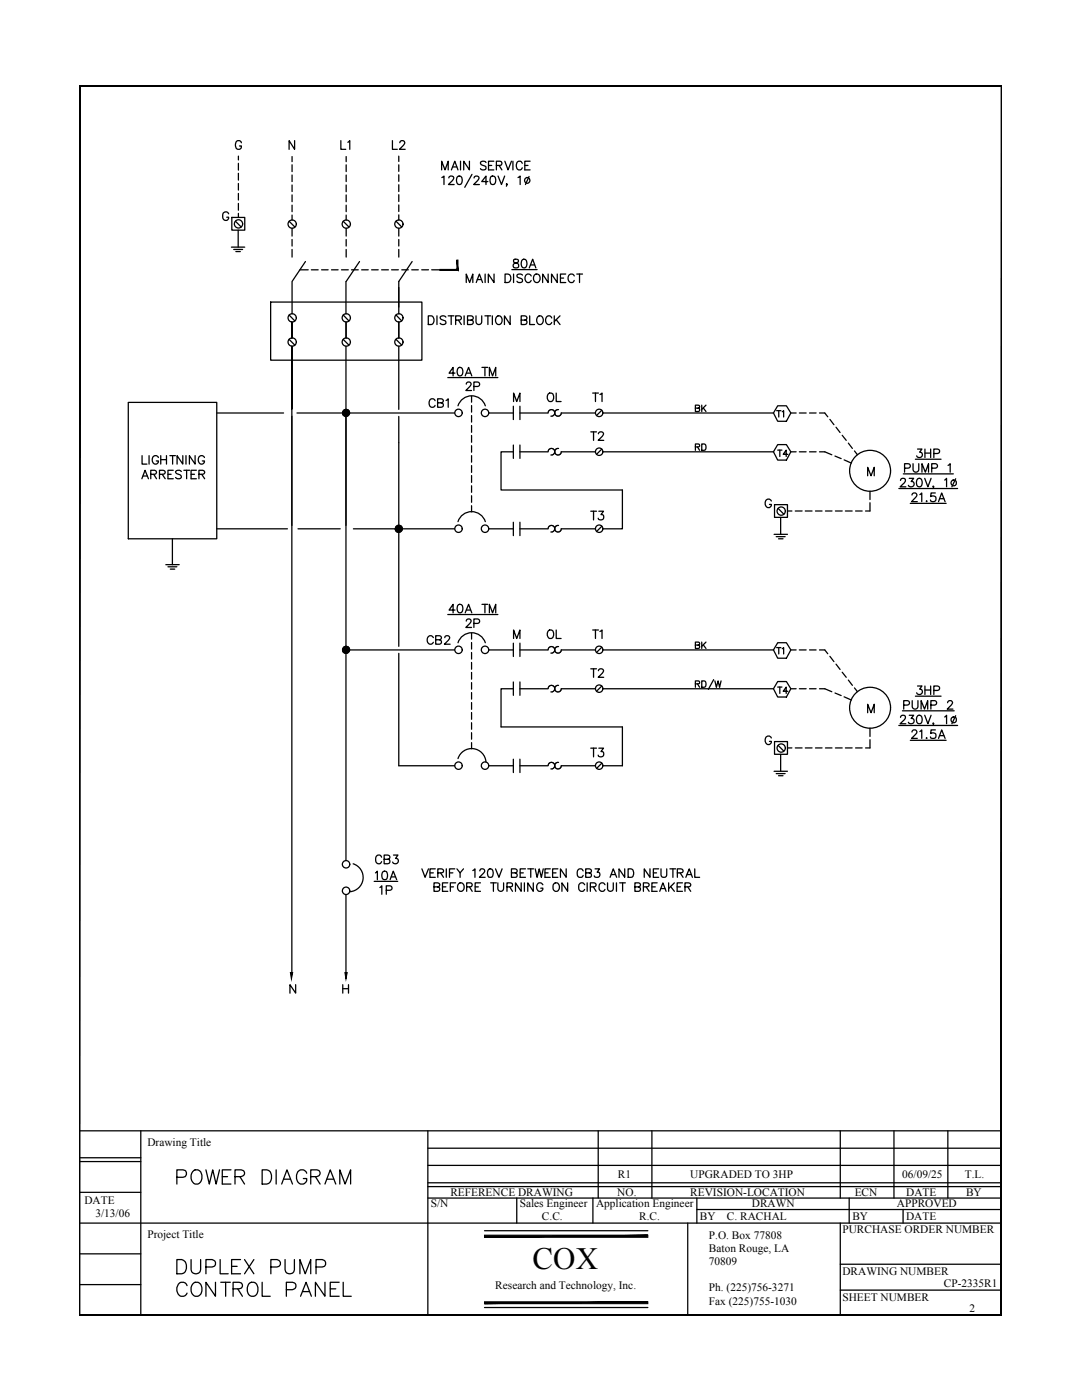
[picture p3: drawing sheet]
<svg xmlns="http://www.w3.org/2000/svg" width="216mm" height="279mm" viewBox="0 0 216 279" stroke-linecap="round" stroke-linejoin="round" font-family="sans-serif">
<g fill="#000" stroke="#000" stroke-width=".2">
<path d="M57.9 194.1h.5l-.2 1.3zM68.8 194.1h.5l-.3 1.3z"/>
<path d="M15.9 17.1l183.9 .1zM15.9 17.1h183.9z"/>
<path d="M199.8 17.1v245.3zM199.8 17.1v245.4z"/>
<path d="M87.8 53.8v.2l3.4-.2zM87.8 54l3.4-.2 .2 .2zM91.2 51.9v1.9l.2 .2zM91.2 51.9h.2v2.1z"/>
<path d="M96.7 246.9h32.6v-.4zM96.7 246.5h32.6l-32.6 .4z"/>
<path d="M15.9 17.2v245.3zM15.9 17.1v245.4z"/>
<path d="M96.7 260.2h32.6v-.4zM96.7 259.8h32.6l-32.6 .4z"/>
<path d="M15.9 262.4l183.9 .1zM15.9 262.4l183.9 .1h-183.9z"/>
</g>
<g fill="none" stroke="#000" stroke-width=".25">
<path d="M47.6 31.2v.7M47.6 32.6v1.4M47.6 34.6v1.3M47.6 36.6v1.3M47.6 38.6v1.3M48.2 28.5a.61 .61 0 0 0-.7-.4 .61 .61 0 0 0-.5 .6v.4a.6 .6 0 0 0 .6 .7 .6 .6 0 0 0 .6-.7h-.4M58.3 31.2v1.1M58.3 32.9v1.3M58.3 34.9v1.3M58.3 36.9v1.3M58.3 38.9v1.4M58.8 28.1v1.7l-1.1-1.7v1.7"/>
<path d="M68 28.1v1.7h1M69.1 31.2v1.1M69.1 32.9v1.3M69.1 34.9v1.3M69.1 36.9v1.4M69.1 38.9v1.4M69.4 28.4l.4-.3v1.7M78.3 28.1v1.7h1M79.6 31.2v1M79.6 32.9v1.3M79.6 34.9v1.3M79.6 36.9v1.3"/>
<path d="M79.6 38.9v1.3M79.8 28.5l.3-.4 .6 .1a.55 .55 0 0 1-.2 .8l-.8 .8h1.1M88.1 33.9v-1.7l.7 1.7 .6-1.7v1.7M88.2 35.4l.4-.3v1.7M89.6 35.5l.3-.4 .6 .2a.55 .55 0 0 1-.2 .7l-.8 .8h1.1M90.1 33.9l.6-1.7 .7 1.7M90.3 33.3h.8M91.3 35.2a.55 .55 0 0 1 .8 .2 .88 .88 0 0 1-.5 1.4 1.05 1.05 0 0 1-.3-1.6zM91.9 32.2v1.7M93.7 32.2v1.7l-1.2-1.7v1.7M94.2 34.8l-1.5 2.6M94.6 35.5a.51 .51 0 0 1 .5-.4 .51 .51 0 0 1 .5 .3l-.3 .6-.8 .8h1.2"/>
<path d="M97 32.4a.6 .6 0 0 0-.6-.3 .6 .6 0 0 0-.5 .5l.1 .3 .9 .3 .1 .5a.69 .69 0 0 1-1.1 0M97.4 36.2h-1.3l.9-1.1v1.7M97.5 33h.6M98 35.2a.6 .6 0 0 1 .8 .2 .87 .87 0 0 1-.6 1.4 .97 .97 0 0 1-.3-1.4zM98.5 32.2h-1v1.7h1M99 33l1-.1 .1-.2-.1-.4-1-.1v1.7M99.4 35.1l.7 1.7 .6-1.7M99.6 33l.5 .9M100.7 32.2l.7 1.7 .7-1.7M101.2 36.7h-.2h.2l-.2 .5M102.3 32.2v1.7M103.4 35.4l.4-.3v1.7"/>
<path d="M104.2 32.6a.61 .61 0 0 0-.7-.4 .61 .61 0 0 0-.5 .7v.3a.61 .61 0 0 0 .5 .7 .61 .61 0 0 0 .7-.4M104.7 33h.7M105.6 35.2l-.8 1.6M105.8 32.2h-1.1v1.7h1.1M45.6 42.7a.61 .61 0 0 0-.7-.4 .61 .61 0 0 0-.5 .6 .76 .76 0 0 0 .8 1.1l.4-.4v-.3h-.4M46.2 49.3h2.6M46.3 43.4h2.5v2.5h-2.5zM46.6 49.8h1.8M47 44.2l1.1 1.1M47.1 50.2h.8M47.5 45.9v3.4M47.6 40.6v1.4"/>
<path d="M47.6 42.6v.8M57.7 44.2l1.1 1.1M58.3 40.9v1.3M58.3 42.9v1M58.3 45.6v1.5M58.3 47.8v1.3M58.3 49.8v1.5M59.8 53.8h1.7M60.9 52.2l-2.6 4v6.5M62.1 53.8h1.4M64.2 53.8h1.3M66.2 53.8h1.3"/>
<path d="M68.1 53.8h1.4M68.5 44.2l1.1 1.1M69 56.2v6.5M69.1 40.9v1.3M69.1 42.9v1M69.1 45.6v1.5M69.1 47.8v1.3M69.1 49.8v1.5M70.1 53.8h1.4M71.7 52.2l-2.6 4M72.2 53.8h1.3M74.2 53.8h1.3"/>
<path d="M76.1 53.8h1.4M78.1 53.8h1.4M79 44.2l1.2 1.1M79.6 40.9v1.3M79.6 42.9v1M79.6 45.6v1.5M79.6 47.8v1.3M79.6 49.8v1.5M80.2 53.8h1.3M82.2 53.8h1.3M82.2 52.2l-2.6 4v6.5M84.1 53.8h1.4"/>
<path d="M86.1 53.8h1.7M93 56.4v-1.7l.7 1.7 .6-1.7v1.7M95 56.4l.7-1.7 .6 1.7M95.2 55.8h.8M96.8 54.7v1.7M98.6 54.7v1.7l-1.2-1.7v1.7M100.8 54.7h.5a.89 .89 0 0 1 .7 .8 .89 .89 0 0 1-.7 .9h-.5zM102.1 53.8h5.1M102.5 54.7v1.7M102.5 51.8v.5l.2 .1a.62 .62 0 0 1 .7 .2 .62 .62 0 0 1 0 .8 .66 .66 0 0 1-1-.3 .82 .82 0 0 1 1-.8v-.3a.67 .67 0 0 0-.9-.2zM104.3 51.8a.54 .54 0 0 1 .8 .3 .88 .88 0 0 1-.6 1.4 1.08 1.08 0 0 1-.2-1.7zM104.3 54.9a.63 .63 0 0 0-1.1 .2l.1 .2 .8 .4 .2 .4a.69 .69 0 0 1-1.1 0"/>
<path d="M105.6 53.5l.7-1.8 .6 1.8M105.9 52.9h.8M106 55.1a.64 .64 0 0 0-.7-.4 .64 .64 0 0 0-.5 .6v.5a.63 .63 0 0 0 .5 .6 .63 .63 0 0 0 .7-.4M106.6 54.9a.65 .65 0 0 1 .7-.2 .65 .65 0 0 1 .5 .6v.5a.66 .66 0 0 1-.7 .6 .66 .66 0 0 1-.6-.6zM109.4 54.7v1.7l-1.1-1.7v1.7M111.2 54.7v1.7l-1.1-1.7v1.7M111.8 55.5h.7M112.9 54.7h-1.1v1.7h1.1M114.6 55.1a.64 .64 0 0 0-.7-.4 .64 .64 0 0 0-.5 .6v.5a.63 .63 0 0 0 .5 .6 .63 .63 0 0 0 .7-.4M115.1 54.7h1.1M115.6 54.7v1.7M54 60.3h30.2v11.6h-30.2z"/>
<path d="M57.7 67.7l1.1 1.2M57.7 62.9l1.1 1.2M58.2 64.3v3.2v-3.2M58.2 64.3v3.2M68.5 67.7l1.1 1.2M68.5 62.9l1.1 1.2M69 64.3v3.2M69 69.1v102.6M69.1 64.3v3.2M79 67.7l1.2 1.2M79 62.9l1.2 1.2M79.6 64.3v3.2"/>
<path d="M79.6 69.1v12.6M85.5 63h.5a.95 .95 0 0 1 .6 .9 .95 .95 0 0 1-.6 .9h-.5zM86.8 80a.61 .61 0 0 0-.7-.4 .61 .61 0 0 0-.5 .6v.4a.61 .61 0 0 0 .5 .7 .61 .61 0 0 0 .7-.4M87.2 63v1.8M89 63.3a.64 .64 0 0 0-.7-.3 .64 .64 0 0 0-.5 .5l.2 .2 .8 .3 .2 .5a.74 .74 0 0 1-1.2 0M89 79.9l.4-.3v1.7M89.4 75.4h9.9M89.4 63h1.2M90 63v1.8M90.8 74.5h-1.2l.8-1.2v1.7M90.9 63.9l1-.1 .2-.3-.1-.3-.4-.2h-.7v1.8M91.5 73.4a.54 .54 0 0 1 .8 .3 .79 .79 0 0 1 0 .9 .79 .79 0 0 1-.8 .3 1.24 1.24 0 0 1 0-1.5z"/>
<path d="M91.5 63.9l.6 .9M92.6 63v1.8M92.8 75l.7-1.7 .6 1.7M93 76.7l.4-.5 .4 .1 .2 .3-.2 .5-.9 .8h1.2M93.1 74.5h.8M93.3 63.9l1-.1 .1-.3-.1-.3-.3-.2h-.7v1.8h.7a.47 .47 0 0 0 .4-.3 .47 .47 0 0 0-.1-.5l-.3-.1M94.1 79v1.3M94.6 77.1l.9-.1 .2-.2-.1-.4-.3-.2h-.7v1.7M95 63v1.3a.57 .57 0 0 0 .6 .5 .57 .57 0 0 0 .5-.5v-1.3M96.2 73.3h1.1M96.8 63h1.1M96.8 73.3v1.7"/>
<path d="M97.4 63v1.8M97.6 75v-1.7l.7 1.7 .6-1.7v1.7M98.2 63v1.8M99 63.3a.7 .7 0 0 1 1-.1 .7 .7 0 0 1 .2 .9 .66 .66 0 0 1-.7 .7 .66 .66 0 0 1-.6-.7zM101.8 63v1.8l-1.1-1.8v1.8M104 63.9l1-.1 .1-.3v-.3l-.4-.2h-.7v1.8h.7a.47 .47 0 0 0 .4-.3 .47 .47 0 0 0 0-.5l-.4-.1M105.7 63v1.8h1M107.3 63.3a.7 .7 0 0 1 .9-.1 .7 .7 0 0 1 .2 .9 .66 .66 0 0 1-.7 .7 .66 .66 0 0 1-.6-.7zM109.4 78.7a.62 .62 0 0 1 .7-.2 .62 .62 0 0 1 .4 .6v.4a.64 .64 0 0 1-.7 .7 .64 .64 0 0 1-.6-.7zM110.1 63.5a.59 .59 0 0 0-.9-.4 .92 .92 0 0 0-.3 1 .92 .92 0 0 0 .8 .7l.4-.5M110.6 63v1.8M111 78.4v1.7h1"/>
<path d="M111 63.8l.7 1M111.7 63l-1.1 1.2M118.3 78.4h1.1M118.8 78.4v1.7M119.7 78.7l.4-.3v1.7M25.6 80.3h17.7v27.2h-17.7zM28.3 95.5l.6-1.6 .7 1.6M28.3 90.9v1.7h1M28.6 95h.8M29.7 90.9v1.7M30.1 94.7l1-.1 .1-.4-.4-.3h-.7v1.6M30.7 94.7l.5 .8"/>
<path d="M31.6 91.3a.64 .64 0 0 0-.7-.4 .64 .64 0 0 0-.5 .7v.4a.61 .61 0 0 0 .6 .6 .61 .61 0 0 0 .6-.6h-.4M31.8 94.7l1-.1 .2-.4-.5-.3h-.7v1.6M32.1 90.9v1.7M32.1 91.7h1.1M32.4 94.7l.6 .8M33.2 90.9v1.7M33.5 94.7h.6M33.9 90.9h1.1M34.4 90.9v1.7M34.6 93.9h-1.1v1.6h1.1M36.2 94.1a.65 .65 0 0 0-1.2 .1l.2 .3 .8 .3 .2 .5a.72 .72 0 0 1-1.2 0M36.5 90.9v1.7l-1.2-1.7v1.7"/>
<path d="M36.7 93.9h1.1M37.1 90.9v1.7M37.2 93.9v1.6M38.1 94.7h.7M38.9 90.9v1.7l-1.1-1.7v1.7M39.2 93.9h-1.1v1.6h1.1M39.7 94.7l1-.1 .1-.3v-.3l-.4-.1h-.7v1.6M40.2 94.7l.6 .8M40.8 91.3a.64 .64 0 0 0-.7-.4 .64 .64 0 0 0-.5 .7v.4a.61 .61 0 0 0 .6 .6 .61 .61 0 0 0 .6-.6h-.4M43.3 82.4h13.3M58.2 81.6v-12.5v125.4M58.2 83.1v21.8"/>
<path d="M59.3 82.4h31.4M68.6 81.9l-.1 .1M68.9 81.7l-.5 .5M69 81.7l-.6 .6M69.1 81.7l-.7 .8M69.2 81.7l-.8 .9M69.3 81.7l-.9 1M69.4 81.8l-1 1M69.5 81.8l-1 1M69.5 81.9l-1 1M69.6 82l-1 .9M69.6 82l-.9 1"/>
<path d="M69.7 82.1l-1 .9M69.7 82.2l-.9 .9M69.7 82.6l-.4 .5M69.8 82.3l-.9 .8M69.8 82.4l-.8 .7M69.8 82.5l-.7 .6M79.6 83.1v45.9M87.3 80.4l1-.1 .2-.2-.2-.4-1-.1v1.7h.7l.5-.3a.46 .46 0 0 0-.5-.6M91.4 81a2.86 2.86 0 0 1 2.7-2 2.86 2.86 0 0 1 2.7 2M94.1 80.9v1.4M94.1 82.9v1.3M94.1 84.9v1.4"/>
<path d="M94.1 86.9v1.4M94.1 88.9v1.4M94.1 90.9v1.3M94.1 92.9v1.4M94.1 94.9v1.4M94.1 96.9v1.4M94.1 98.9v1.3M97.5 82.4h4.9M102.4 90.2h-2.4v7.6h24.2v7.7h-3.9M102.4 81.1v2.6M102.4 88.8v2.7M102.5 80.1v-1.7l.6 1.7 .6-1.7v1.7"/>
<path d="M103.7 82.4h5.6M103.7 81.1v2.6M103.7 88.8v2.7M103.7 90.2h5.6M109.4 90.1a.66 .66 0 0 1 .7-.6 .66 .66 0 0 1 .6 .7 .66 .66 0 0 1-.8 .6M109.4 82.4a.66 .66 0 0 1 .7-.7 .66 .66 0 0 1 .6 .8 .66 .66 0 0 1-.8 .5M111.5 89.5a.66 .66 0 0 0-.8 .6 .66 .66 0 0 0 .6 .7 .66 .66 0 0 0 .7-.7M111.5 81.8a.66 .66 0 0 0-.8 .5 .66 .66 0 0 0 .6 .8 .66 .66 0 0 0 .7-.7h6.8M112 90.2h6.8M117.9 86.2h1.1M118.4 86.2v1.7M119.4 86.6l.3-.4 .6 .2v.4l-.9 1.1h1.1"/>
<path d="M120.1 89.6l-1.1 1.1M120.1 81.9l-1.1 1M120.3 82.4h34M120.3 90.2h34M138.8 81.4h.7l.1-.4-.8-.1v1.2l.8-.1v-.4l-.3-.2M138.8 89.2l.8-.1v-.4l-.8-.1v1.3M139.2 89.2l.4 .7M140 88.6h.4a.68 .68 0 0 1 .5 .6 .68 .68 0 0 1-.5 .7h-.4zM140 80.9v1.2M140.3 81.4l.6 .7M140.9 80.9l-.9 .8M153.9 100a.64 .64 0 0 0-.7-.4 .64 .64 0 0 0-.5 .6v.5a.61 .61 0 0 0 .6 .6 .61 .61 0 0 0 .6-.6h-.4"/>
<path d="M155 82h.8M155.2 88.7h1.7l.9 1.5-.9 1.6h-1.7l-.9-1.6zM155.2 81h1.7l.9 1.4-.9 1.7h-1.7l-.9-1.7zM155.2 89.8h.8M155.4 82v1.2M155.6 89.8v1.3M156.1 82.2l.3-.2v1.2M157.2 90.7h-.9l.6-.9v1.3M157.8 82.4h1.1M157.8 90.2h1.1M159.5 82.4h1.4M159.5 90.2h1.4"/>
<path d="M161.5 82.4h1.3M161.5 90.2h1.3M163.5 82.4h1.1l.6 .8M163.5 90.2h1.1l1.4 .6M165.6 83.7l.8 1.1M166.6 91l1.2 .5M166.8 85.3l.8 1M168 86.9l.9 1M168.4 91.8l1.5 .6M169.3 88.4l.8 1.1M170.5 90l.6 .8M173.1 95v-1.7l.7 1.7 .6-1.7v1.7"/>
<path d="M173.6 98v1.7M179.4 97.5h11.7M179.7 95.9l.3-.4h.5l.2 .3-.2 .6-.9 .8h1.1M180.2 94.6h10M180.5 93.4l1-.1 .1-.2v-.4l-.4-.2h-.7v1.7M181.4 95.5h.9l-.5 .6a.57 .57 0 0 1 .6 .8 .57 .57 0 0 1-1 .2l-.1-.2M182 98.8l.3-.4 .6 .2a.5 .5 0 0 1-.2 .7l-.8 .8h1.1M182.2 92.5v1.3a.58 .58 0 0 0 .6 .4 .58 .58 0 0 0 .5-.4v-1.3M182.7 91.7h5.1M183.1 89.6h.9l-.5 .7a.57 .57 0 0 1 .4 .9 .57 .57 0 0 1-1-.2M183.1 95.5a.53 .53 0 0 1 .8 .3 .83 .83 0 0 1-.5 1.4l-.3-.1a1.24 1.24 0 0 1 0-1.6zM183.5 98.7l.4-.3v1.7"/>
<path d="M184 94.2v-1.7l.6 1.7 .7-1.7v1.7M184.5 95.5l.7 1.7 .6-1.7M184.6 89.6v1.7M184.6 90.4h1.1M184.9 99.9v.2l.1-.1M185.7 89.6v1.7M185.9 93.4l1-.1 .2-.2-.1-.4-.3-.2h-.8v1.7M186.3 97.1h-.2h.2l-.2 .4M186.3 90.5h.8a.46 .46 0 0 0 .4-.6l-.4-.3h-.8v1.7M186.6 98.4h-.8l-.1 .7a.6 .6 0 0 1 .9-.1 .6 .6 0 0 1-.1 .9 .6 .6 0 0 1-.8-.1M187.5 99.5h.8M188.5 95.8l.4-.3v1.7"/>
<path d="M189.2 92.9l.4-.4v1.7M190.7 95.5l-.8 1.7M33.1 112.7h2.7M33.5 113.1h1.8M34 113.6h.9M34.4 107.5v5.2M43.3 105.5h14M59.5 105.5h8.4M70.5 105.5h20.2M79.1 105l-.1 .1M79.4 104.9l-.5 .5M79.5 104.9l-.6 .6"/>
<path d="M79.6 104.9l-.7 .7M79.7 104.9l-.8 .8M79.8 104.9l-.9 .9M79.9 104.9l-1 1M80 105l-1 1M80.1 105.1l-1 1M80.1 105.2l-1 .9M80.2 105.2l-1 1M80.2 105.3l-.9 .9M80.2 105.8l-.4 .4M80.2 105.4l-.8 .9M80.2 105.5l-.7 .8"/>
<path d="M80.2 105.6l-.6 .7M91.4 104.1a2.86 2.86 0 0 1 2.7-2 2.86 2.86 0 0 1 2.7 2M94.1 100.9v1.3M97.5 105.5h4.9M102.4 104.2v2.7M103.7 105.5h5.6M103.7 104.2v2.7M109.4 105.5a.66 .66 0 0 1 .7-.6 .66 .66 0 0 1 .6 .7 .66 .66 0 0 1-.8 .6M111.5 104.9a.66 .66 0 0 0-.8 .5 .66 .66 0 0 0 .6 .8 .66 .66 0 0 0 .7-.7M112 105.5h6.8M117.9 102h1.1M118.4 102v1.8"/>
<path d="M119.5 102h.9l-.5 .7a.57 .57 0 0 1 .6 .5 .57 .57 0 0 1-.5 .6 .57 .57 0 0 1-.6-.4M120.1 105l-1.1 1.1M154.5 106.6h2.6M154.5 100.7h2.6v2.6h-2.6zM154.9 107.1h1.8M155.3 101.5l1.1 1.1M155.3 107.5h.9M155.8 103.3v3.3M157.1 102h.9M158.7 102h1.3M160.7 102h1.3M162.7 102h1.3"/>
<path d="M164.7 102h1.3M166.7 102h1.3M168.7 102h1.3M170.7 102h1.3M173.6 100.3v1.7h-.9M181.6 100.5h7.2M187.3 100.1l.6-1.7 .7 1.7M68.6 129.2h-.1M68.9 129l-.5 .5M69 129l-.6 .6M69 129.7h21.7M69.1 129l-.7 .8"/>
<path d="M69.2 129l-.8 .9M69.3 129l-.9 1M69.4 129.1l-1 .9M69.5 129.1l-1 1M69.5 129.2l-1 1M69.6 129.2l-1 1M69.6 129.3l-.9 1M69.7 129.4l-1 .9M69.7 129.5l-.9 .8M69.7 129.9l-.4 .4M69.8 129.5l-.9 .9M69.8 129.7l-.8 .7"/>
<path d="M69.8 129.8l-.7 .6M79.6 130.4v22.4h11.1M86.5 127.3a.64 .64 0 0 0-.7-.4 .64 .64 0 0 0-.6 .6 .75 .75 0 0 0 .2 .8 .75 .75 0 0 0 .8 .2l.3-.3M86.9 127.7l1-.1 .2-.3-.2-.3-1-.1v1.7h.8l.4-.3a.47 .47 0 0 0-.4-.6M88.8 127.3l.1-.3 .5-.1 .2 .1 .1 .3-1 1.3h1.1M89.4 122.6h9.9M90.8 121.8h-1.2l.8-1.2v1.7M91.4 128.3a2.86 2.86 0 0 1 2.7-2 2.86 2.86 0 0 1 2.7 2M91.5 120.7a.56 .56 0 0 1 .8 .2 .87 .87 0 0 1-.6 1.4 1.08 1.08 0 0 1-.2-1.6zM92.8 122.3l.7-1.7 .6 1.7M93 124l.4-.5 .4 .1 .2 .3-.2 .5-.9 .8h1.2M93.1 121.8h.8"/>
<path d="M94.1 126.3v1.3M94.1 128.2v1.3M94.1 130.2v1.3M94.1 132.2v1.4M94.1 134.2v1.4M94.1 136.2v1.3M94.1 138.2v1.3M94.6 124.4l.9-.1 .2-.2-.1-.4-.3-.2h-.7v1.7M96.2 120.6h1.1M96.8 120.6v1.7M97.5 129.7h4.9M97.6 122.3v-1.7l.7 1.7 .6-1.7v1.7"/>
<path d="M102.4 137.5h-2.4v7.6h24.2v7.7h-3.9M102.4 128.4v2.6M102.4 136.1v2.7M102.5 127.4v-1.7l.6 1.7 .6-1.7v1.7M103.7 137.5h5.6M103.7 129.7h5.6M103.7 128.4v2.6M103.7 136.1v2.7M109.4 137.4a.66 .66 0 0 1 .7-.6 .66 .66 0 0 1 .6 .7 .66 .66 0 0 1-.8 .6M109.4 129.7a.66 .66 0 0 1 .7-.7 .66 .66 0 0 1 .6 .8 .66 .66 0 0 1-.8 .5M109.4 125.9a.62 .62 0 0 1 .7-.1 .62 .62 0 0 1 .4 .6v.4a.64 .64 0 0 1-.7 .6 .64 .64 0 0 1-.6-.6zM111 125.7v1.7h1"/>
<path d="M111.5 129a.66 .66 0 0 0-.8 .6 .66 .66 0 0 0 .6 .7 .66 .66 0 0 0 .7-.6h6.8M111.5 136.8a.66 .66 0 0 0-.8 .6 .66 .66 0 0 0 .6 .7 .66 .66 0 0 0 .7-.7l6.8 .1M117.9 133.5h1.1M118.3 125.7h1.1M118.4 133.5v1.7M118.8 125.7v1.7M119.4 133.9l.3-.4 .6 .1v.5l-.9 1.1h1.1M119.7 126l.4-.3v1.7M120.1 136.9l-1.1 1.1M120.1 129.2l-1.1 1M120.3 137.5h34M120.3 129.7h34"/>
<path d="M138.8 136.5l.8-.1v-.4l-.8-.1v1.3M138.8 128.7h.7l.1-.4-.8-.2v1.3l.8-.1v-.4l-.3-.2M139.2 136.5l.4 .7M140 135.9h.4a.68 .68 0 0 1 .5 .6 .68 .68 0 0 1-.5 .7h-.4zM140 128.1v1.3M140.3 128.7l.6 .7M140.9 128.1l-.9 .9M142.4 135.6l-1.1 2M142.6 135.9l.3 1.3 .4-1.3 .3 1.3 .3-1.3M155 129.2h.8M155.2 136h1.7l.9 1.5-.9 1.6h-1.7l-.9-1.6zM155.2 128.3h1.7l.9 1.4-.9 1.7h-1.7l-.9-1.7z"/>
<path d="M155.2 137.1h.8M155.4 129.2v1.3M155.6 137.1v1.3M156.1 129.5l.3-.3v1.3M157.2 138h-.9l.6-.9v1.3M157.8 137.5h1.1M157.8 129.7h1.1M159.5 137.5h1.4M159.5 129.7h1.4M161.5 137.5h1.3M161.5 129.7h1.3M163.5 137.5h1.1l1.4 .5"/>
<path d="M163.5 129.7h1.1l.6 .8M165.6 131l.8 1M166.6 138.3l1.2 .5M166.8 132.5l.8 1.1M168 134.2l.9 1M168.4 139.1l1.5 .6M169.3 135.7l.8 1.1M170.5 137.3l.6 .7M182 139.8v1.3a.58 .58 0 0 0 .6 .4 .58 .58 0 0 0 .6-.4v-1.3M182.7 138.9h5.1M183.1 136.9h.9l-.5 .6a.57 .57 0 0 1 .4 1 .57 .57 0 0 1-1-.2M184.6 136.9v1.7"/>
<path d="M184.6 137.7h1.1M185.7 136.9v1.7M186.3 137.8h.8a.46 .46 0 0 0 .4-.6l-.4-.3h-.8v1.7M91.4 151.4a2.86 2.86 0 0 1 3.1-2 2.86 2.86 0 0 1 2.5 2.7M94.1 140.2v1.4M94.1 142.2v1.4M94.1 144.2v1.3M94.1 146.2v1.3M94.1 148.2v1.2M97.5 152.8h4.9M102.4 151.5v2.7M103.7 151.5v2.7"/>
<path d="M103.7 152.8h5.6M109.4 152.8a.66 .66 0 0 1 .7-.7 .66 .66 0 0 1 .6 .8 .66 .66 0 0 1-.8 .5M111.5 152.2a.66 .66 0 0 0-.8 .5 .66 .66 0 0 0 .6 .8 .66 .66 0 0 0 .7-.7M112 152.8h6.8M117.9 149.3h1.1M118.4 149.3v1.7M119.5 149.3h.9l-.5 .7a.57 .57 0 0 1 .6 .5 .57 .57 0 0 1-.5 .6 .57 .57 0 0 1-.6-.4M120.1 152.3l-1.1 1.1M153.9 147.3a.64 .64 0 0 0-.7-.4 .64 .64 0 0 0-.5 .6v.5a.61 .61 0 0 0 .6 .6 .61 .61 0 0 0 .6-.6h-.4M154.5 153.9h2.6M154.5 148h2.6v2.5h-2.6zM154.9 154.4h1.8"/>
<path d="M155.3 148.8l1.1 1.1M155.3 154.8h.9M155.8 150.5v3.4M157.1 149.3h.9M158.7 149.3h1.3M160.7 149.3h1.3M162.7 149.3h1.3M164.7 149.3h1.3M166.7 149.3h1.3M168.7 149.3h1.3M170.7 149.3h1.3M173.1 142.2v-1.7l.7 1.7 .6-1.7v1.7"/>
<path d="M173.6 147.6v1.7h-.9M173.6 145.3v1.7M179.4 144.8h11.7M179.7 143.2l.3-.5 .5 .1 .2 .3-.2 .5-.9 .8h1.1M180.1 141.9h10.3M180.3 140.7l1-.1 .2-.2-.1-.4-.4-.2h-.7v1.7M181.4 142.7h.9l-.5 .7a.57 .57 0 0 1 .6 .8 .57 .57 0 0 1-1 .2l-.1-.3M181.6 147.7h7.2M182 146.1l.3-.4 .6 .1a.5 .5 0 0 1-.2 .8l-.8 .8h1.1M183.1 142.8a.53 .53 0 0 1 .8 .3 .83 .83 0 0 1-.5 1.3h-.3a1.24 1.24 0 0 1 0-1.6zM183.5 146l.4-.3v1.7M183.8 141.5v-1.7l.7 1.7 .6-1.7v1.7"/>
<path d="M184.5 142.7l.7 1.7 .6-1.7M184.9 147.2l-.1 .1h.2M185.7 140.7l1-.1 .2-.2-.1-.4-.3-.2h-.8v1.7M186.3 144.4h-.2h.2l-.2 .4M186.6 145.7h-.8l-.1 .7a.6 .6 0 0 1 .9-.1 .6 .6 0 0 1-.1 .9 .6 .6 0 0 1-.8-.1M187.3 147.4l.6-1.7 .7 1.7M187.5 146.8h.8M188.5 143.1l.4-.4v1.7M189.1 140.3l.3-.5h.4l.3 .4-.3 .5-.8 .8h1.1M190.7 142.8l-.8 1.6M69 178.6v16M70.5 172.4a2.86 2.86 0 0 1 1.9 3.1 2.86 2.86 0 0 1-2.6 2.5"/>
<path d="M74.7 175.9h4.7M74.9 174.2l.4-.3v1.7M75.8 177.1l.4-.3v1.7M76.1 171.1a.61 .61 0 0 0-.7-.5 .61 .61 0 0 0-.4 .7 .68 .68 0 0 0 .1 .9 .68 .68 0 0 0 1-.1v-.1M76.4 173.9a.53 .53 0 0 1 .8 .3l.1 .4a.76 .76 0 0 1-.4 1l-.5-.1a1.24 1.24 0 0 1 0-1.6zM76.7 171.5l.9-.1 .2-.2-.1-.4-.3-.2h-.7v1.8h.7a.47 .47 0 0 0 .4-.4 .47 .47 0 0 0-.2-.5h-.2M77.1 177.7h.7l.4-.3a.47 .47 0 0 0-.4-.6h-.7v1.7M77.8 175.6l.7-1.7 .6 1.7M78.1 175h.8M78.5 170.6h.9l-.5 .7a.57 .57 0 0 1 .4 .9 .57 .57 0 0 1-1-.2M84.2 173.4l.6 1.7 .7-1.7M85.8 174.2h.7"/>
<path d="M86.6 177l1-.1 .1-.4-.4-.3h-.7v1.7h.7l.4-.2v-.4l-.4-.3M86.9 173.4h-1.1v1.7h1.1M87.4 174.2l.9-.1 .2-.4-.4-.3h-.7v1.7M87.9 174.2l.6 .9M88.3 177h.7M89.1 173.4v1.7M89.4 176.2h-1.1v1.7h1.1M89.7 174.2h.7M89.9 177h.6M90.7 173.4h-1v1.7M90.9 176.2h-1v1.7M91.2 173.4l.6 .8 .7-.8"/>
<path d="M91.5 176.4a.63 .63 0 0 1 .7-.2 .63 .63 0 0 1 .4 .6 .75 .75 0 0 1-.2 .8 .75 .75 0 0 1-.8 .2 .99 .99 0 0 1-.1-1.4zM91.8 174.2v.9M93.1 177l1-.1 .1-.4-.4-.3h-.7v1.7M93.7 177l.5 .9M94.3 173.7l.5-.3v1.7M94.8 177h.6M95.7 173.8l.3-.4 .6 .2a.5 .5 0 0 1-.1 .7l-.8 .8h1.1M95.9 176.2h-1.1v1.7h1.1M97.5 173.5a.54 .54 0 0 1 .8 .2 .83 .83 0 0 1-.5 1.4l-.3-.1a1.32 1.32 0 0 1 0-1.5zM97.9 176.2h1.1M98.5 176.2v1.7M98.9 173.4l.7 1.7 .6-1.7"/>
<path d="M99.3 176.2v1.2a.58 .58 0 0 0 .6 .5 .58 .58 0 0 0 .6-.5v-1.2M101.2 177l.9-.1 .1-.5-.3-.2h-.7v1.7M101.7 177l.6 .9M102.1 174.2l1-.1 .1-.4-.2-.2-.9-.1v1.7l.9-.1 .2-.2a.47 .47 0 0 0-.4-.6M103.8 174.2h.6M104 176.2v1.7l-1.1-1.7v1.7M104.6 176.2v1.7M104.8 173.4h-1v1.7h1M105.3 173.4h1.2M105.9 173.4v1.7M106.4 176.2v1.7l-1.1-1.7v1.7M106.8 173.4l.4 1.7 .4-1.7 .4 1.7 .4-1.7"/>
<path d="M108.3 176.6a.64 .64 0 0 0-.7-.4 .64 .64 0 0 0-.5 .6v.4a.62 .62 0 0 0 .6 .7 .62 .62 0 0 0 .6-.7h-.4M108.7 174.2h.7M109.8 173.4h-1.1v1.7h1.1M110.3 174.2h.6M110.5 176.4a.63 .63 0 0 1 .7-.2 .63 .63 0 0 1 .4 .6v.4a.64 .64 0 0 1-.6 .7 .64 .64 0 0 1-.7-.7zM111.3 173.4h-1v1.7h1M113 173.4v1.7l-1.2-1.7v1.7M113.3 176.2v1.7l-1.2-1.7v1.7M116.4 173.8a.61 .61 0 0 0-.8-.4 .61 .61 0 0 0-.4 .7 .68 .68 0 0 0 .2 .9 .68 .68 0 0 0 .9-.1l.1-.2M116.7 176.6a.61 .61 0 0 0-.7-.4 .61 .61 0 0 0-.5 .6 .76 .76 0 0 0 .8 1.1l.4-.4M116.9 174.2l1-.1 .1-.4-.2-.2-.9-.1v1.7l.9-.1 .2-.2a.46 .46 0 0 0-.4-.6M117.2 176.2v1.7"/>
<path d="M117.8 177l1-.1 .1-.4-.3-.3h-.8v1.7M118.4 177l.5 .9M118.7 173.4h.9l-.4 .7a.53 .53 0 0 1 .5 .6 .53 .53 0 0 1-.7 .4l-.3-.1-.1-.2M120.7 176.6a.61 .61 0 0 0-.7-.4 .61 .61 0 0 0-.5 .6 .76 .76 0 0 0 .8 1.1l.4-.4M121.2 176.2v1.2a.58 .58 0 0 0 .6 .5 .58 .58 0 0 0 .6-.5v-1.2M121.7 175.1l.7-1.7 .6 1.7M122 174.5h.8M123 176.2v1.7M123.6 176.2h1.2M124.2 176.2v1.7M124.7 173.4v1.7l-1.2-1.7v1.7M125.3 173.4a.94 .94 0 0 1 1.1 .5 .94 .94 0 0 1-.3 1.1l-.8 .1z"/>
<path d="M126.7 177l1-.1 .1-.4-.4-.3h-.7v1.7l1-.1 .1-.5-.1-.2-.3-.1M128.4 177l1-.1 .1-.4-.4-.3h-.7v1.7M128.9 177l.6 .9M129.7 173.4v1.7l-1.1-1.7v1.7M130.1 177h.7M130.4 174.2h.6M131.1 176.2h-1v1.7h1M131.4 173.4h-1v1.7h1M131.6 177.9l.7-1.7 .6 1.7M131.9 177.3h.8M131.9 173.4v1.2a.58 .58 0 0 0 .6 .5 .58 .58 0 0 0 .5-.5v-1.2M133.4 176.2v1.7"/>
<path d="M133.7 173.4h1.1M133.8 176.9l.8 1M134.3 173.4v1.7M134.6 176.2l-1.2 1.1M135.1 177h.7M135.2 174.2l1-.1v-.5l-.3-.2h-.7v1.7M135.7 174.2l.6 .9M136.2 176.2h-1.1v1.7h1.1M136.7 177l1-.1 .1-.4-.4-.3h-.7v1.7M136.8 175.1l.7-1.7 .7 1.7M137.1 174.5h.8M137.2 177l.6 .9"/>
<path d="M138.6 173.4v1.7h1M59 196.5v1.7l-1.1-1.7v1.7M68.4 196.5v1.7M68.4 197.3h1.1M69.5 196.5v1.7M15.9 225.7h183.9M15.9 231.8h12.2M15.9 231.1h12.2M15.9 238h12.2M28.1 225.7v36.8M35.3 235h1.2a.74 .74 0 0 0 .7-.8 .74 .74 0 0 0-.7-.7h-1.2v2.8M38.4 233.8a1.04 1.04 0 0 1 1.2-.3 1.04 1.04 0 0 1 .7 1 1.25 1.25 0 0 1-.3 1.4 1.25 1.25 0 0 1-1.3 .3 1.76 1.76 0 0 1-.3-2.4z"/>
<path d="M41.1 233.5l.7 2.8 .6-2.8 .7 2.8 .7-2.8M44.4 234.8h1M46.1 233.5h-1.7v2.8h1.7M46.9 234.8h1.2l.4-.1a.6 .6 0 0 0 0-1.1l-1.6-.1v2.8M47.9 234.8l.9 1.5M52.3 233.5h.9a1.52 1.52 0 0 1 1 1.4 1.52 1.52 0 0 1-1 1.4h-.9zM55.1 233.5v2.8M56.2 236.3l1.1-2.8 1.1 2.8M56.6 235.3h1.3M61.2 234.1a1.04 1.04 0 0 0-1.2-.6 1.04 1.04 0 0 0-.8 1 1.25 1.25 0 0 0 .2 1.4 1.25 1.25 0 0 0 1.4 .3l.4-.6v-.4h-.7M62 234.8h1.2a.72 .72 0 0 0 .7-.8l-.3-.4-.4-.1h-1.2v2.8M62.9 234.8l1 1.5"/>
<path d="M64.8 236.3l1.1-2.8 1.1 2.8M65.2 235.3h1.4M67.8 236.3v-2.8l1.1 2.8 1.1-2.8v2.8M85.4 229.2h114.4M85.4 232.6h114.4M85.4 236.1h114.4M85.4 236.8h114.4M85.4 239.1h114.4M85.4 225.7v36.8M103.1 239.1v5M118.3 239.1v5M119.4 225.7v13.4"/>
<path d="M130.1 225.7v13.4M139.1 239.1v5M167.7 225.7v13.4M169.4 239.1v5M178.4 225.7v13.4M189.1 225.7v13.4M15.9 244.1h183.9M15.9 256.4h12.2M15.9 250.2h12.2M35.3 251.4h1a1.52 1.52 0 0 1 .9 1.4 1.52 1.52 0 0 1-.9 1.4h-1zM37.3 256.6a.97 .97 0 0 0-.9-.7 .97 .97 0 0 0-.9 .7 1.28 1.28 0 0 0-.1 1.5 1.28 1.28 0 0 0 1.5 .5l.4-.5M38.1 251.4v2a.96 .96 0 0 0 1 .8 .96 .96 0 0 0 .9-.8v-2"/>
<path d="M38.4 256.3a1.04 1.04 0 0 1 1.2-.4 1.04 1.04 0 0 1 .7 1.1 1.22 1.22 0 0 1-.3 1.3 1.22 1.22 0 0 1-1.3 .3 1.69 1.69 0 0 1-.3-2.3zM41.1 252.9h1.2l.6-.3 .1-.3a.76 .76 0 0 0-.7-.9h-1.2v2.8M43 255.9v2.8l-1.9-2.8v2.8M43.9 251.4v2.8h1.6M44.1 255.9h1.9M45 255.9v2.8M46.2 252.7h1.1M46.5 257.2l1.6-.1a.65 .65 0 0 0 0-1.1l-1.6-.1v2.8M47.4 257.2l1 1.5M48 251.4h-1.8v2.8h1.8M48.8 251.4l1.9 2.8M49.6 256.3a1.04 1.04 0 0 1 1.2-.4 1.04 1.04 0 0 1 .7 1.1 1.22 1.22 0 0 1-.3 1.3 1.22 1.22 0 0 1-1.3 .3 1.82 1.82 0 0 1-.3-2.3z"/>
<path d="M50.7 251.4l-1.9 2.8M52.3 255.9v2.8h1.6M54 252.9h1.3a.72 .72 0 0 0 .6-.5 .72 .72 0 0 0-.1-.7l-.5-.3h-1.3v2.8M56.9 251.4v2a.94 .94 0 0 0 .9 .8 .94 .94 0 0 0 .9-.8v-2M57.1 257.4h1.3a.74 .74 0 0 0 .7-.8 .74 .74 0 0 0-.7-.7h-1.3v2.8M59.8 254.2v-2.8l1.1 2.8 1.1-2.8v2.8M60 258.7l1.1-2.8 1 2.8M60.4 257.8h1.4M63.1 252.9l1.6-.2a.76 .76 0 0 0 0-1.2l-.4-.1h-1.2v2.8M64.8 255.9v2.8l-1.9-2.8v2.8M65.9 257.2h1.1M67.7 255.9h-1.8v2.8h1.8"/>
<path d="M68.5 255.9v2.8h1.6M96.7 245.6h32.6M137.2 244.1v18.4M139.1 241.4h60.7M167.7 244.1v18.4M167.7 252.3h32.1M167.7 257.5h32.1M180.2 241.4v2.7M96.7 260.9h32.6"/>
<circle cx="105.2" cy="36" r=".56"/>
<circle cx="47.6" cy="44.7" r=".83"/>
<circle cx="58.3" cy="44.7" r=".83"/>
<circle cx="69.1" cy="44.7" r=".83"/>
<circle cx="79.6" cy="44.7" r=".83"/>
<circle cx="58.3" cy="68.3" r=".83"/>
<circle cx="58.3" cy="63.4" r=".83"/>
<circle cx="69.1" cy="63.4" r=".83"/>
<circle cx="69.1" cy="68.3" r=".83"/>
<circle cx="79.6" cy="68.3" r=".83"/>
<circle cx="79.6" cy="63.4" r=".83"/>
<circle cx="69.1" cy="82.4" r=".7"/>
<circle cx="91.5" cy="82.4" r=".74"/>
<circle cx="96.8" cy="82.4" r=".74"/>
<circle cx="119.6" cy="90.1" r=".74"/>
<circle cx="119.6" cy="82.4" r=".74"/>
<circle cx="173.6" cy="94" r="4.1"/>
<circle cx="190.3" cy="96.4" r=".57"/>
<circle cx="79.6" cy="105.5" r=".7"/>
<circle cx="91.5" cy="105.5" r=".74"/>
<circle cx="96.8" cy="105.5" r=".74"/>
<circle cx="119.6" cy="105.5" r=".74"/>
<circle cx="155.9" cy="102" r=".83"/>
<circle cx="69.1" cy="129.7" r=".7"/>
<circle cx="91.5" cy="129.7" r=".74"/>
<circle cx="96.8" cy="129.7" r=".74"/>
<circle cx="119.6" cy="137.4" r=".74"/>
<circle cx="119.6" cy="129.7" r=".74"/>
<circle cx="91.5" cy="152.8" r=".74"/>
<circle cx="96.8" cy="152.8" r=".74"/>
<circle cx="119.6" cy="152.8" r=".74"/>
<circle cx="155.9" cy="149.3" r=".83"/>
<circle cx="173.6" cy="141.2" r="4.1"/>
<circle cx="190.3" cy="143.6" r=".57"/>
<circle cx="69.1" cy="172.5" r=".74"/>
<circle cx="69.1" cy="177.8" r=".74"/>
</g>
<text font-size="6.2" x="106.3" y="253.2">COX</text>
<g font-size="2.3">
<text x="29.4" y="228.7">Drawing Title</text>
<text x="89.9" y="238.7">REFERENCE DRAWING</text>
<text x="123.2" y="238.7">NO.</text>
<text x="123.3" y="235.1">R1</text>
<text x="137.7" y="238.7">REVISION-LOCATION</text>
<text x="137.7" y="235.1">UPGRADED TO 3HP</text>
<text x="170.5" y="238.7">ECN</text>
<text x="180" y="235.1">06/09/25</text>
<text x="180.8" y="238.7">DATE</text>
<text x="192.5" y="235.1">T.L.</text>
<text x="192.8" y="238.7">BY</text>
<text x="16.8" y="240.2">DATE</text>
<text x="19" y="242.8">3/13/06</text>
<text x="86" y="240.9">S/N</text>
<text x="103.7" y="240.9">Sales Engineer</text>
<text x="108.1" y="243.5">C.C.</text>
<text x="118.9" y="240.9">Application Engineer</text>
<text x="127.5" y="243.5">R.C.</text>
<text x="139.6" y="243.5">BY</text>
<text x="145.1" y="243.5">C. RACHAL</text>
<text x="150" y="240.9">DRAWN</text>
<text x="170.1" y="243.5">BY</text>
<text x="179" y="240.9">APPROVED</text>
<text x="180.8" y="243.5">DATE</text>
<text x="29.4" y="247.1">Project Title</text>
<text x="141.5" y="249.9">Baton Rouge, LA</text>
<text x="141.5" y="247.3">P.O. Box 77808</text>
<text x="168.1" y="246.2">PURCHASE ORDER NUMBER</text>
<text x="98.8" y="257.3">Research and Technology, Inc.</text>
<text x="141.5" y="257.7">Ph. (225)756-3271</text>
<text x="141.5" y="252.5">70809</text>
<text x="168.1" y="254.4">DRAWING NUMBER</text>
<text x="188.3" y="256.8">CP-2335R1</text>
<text x="141.5" y="260.3">Fax (225)755-1030</text>
<text x="168.1" y="259.5">SHEET NUMBER</text>
<text x="193.4" y="261.8">2</text>
</g>
</svg>
